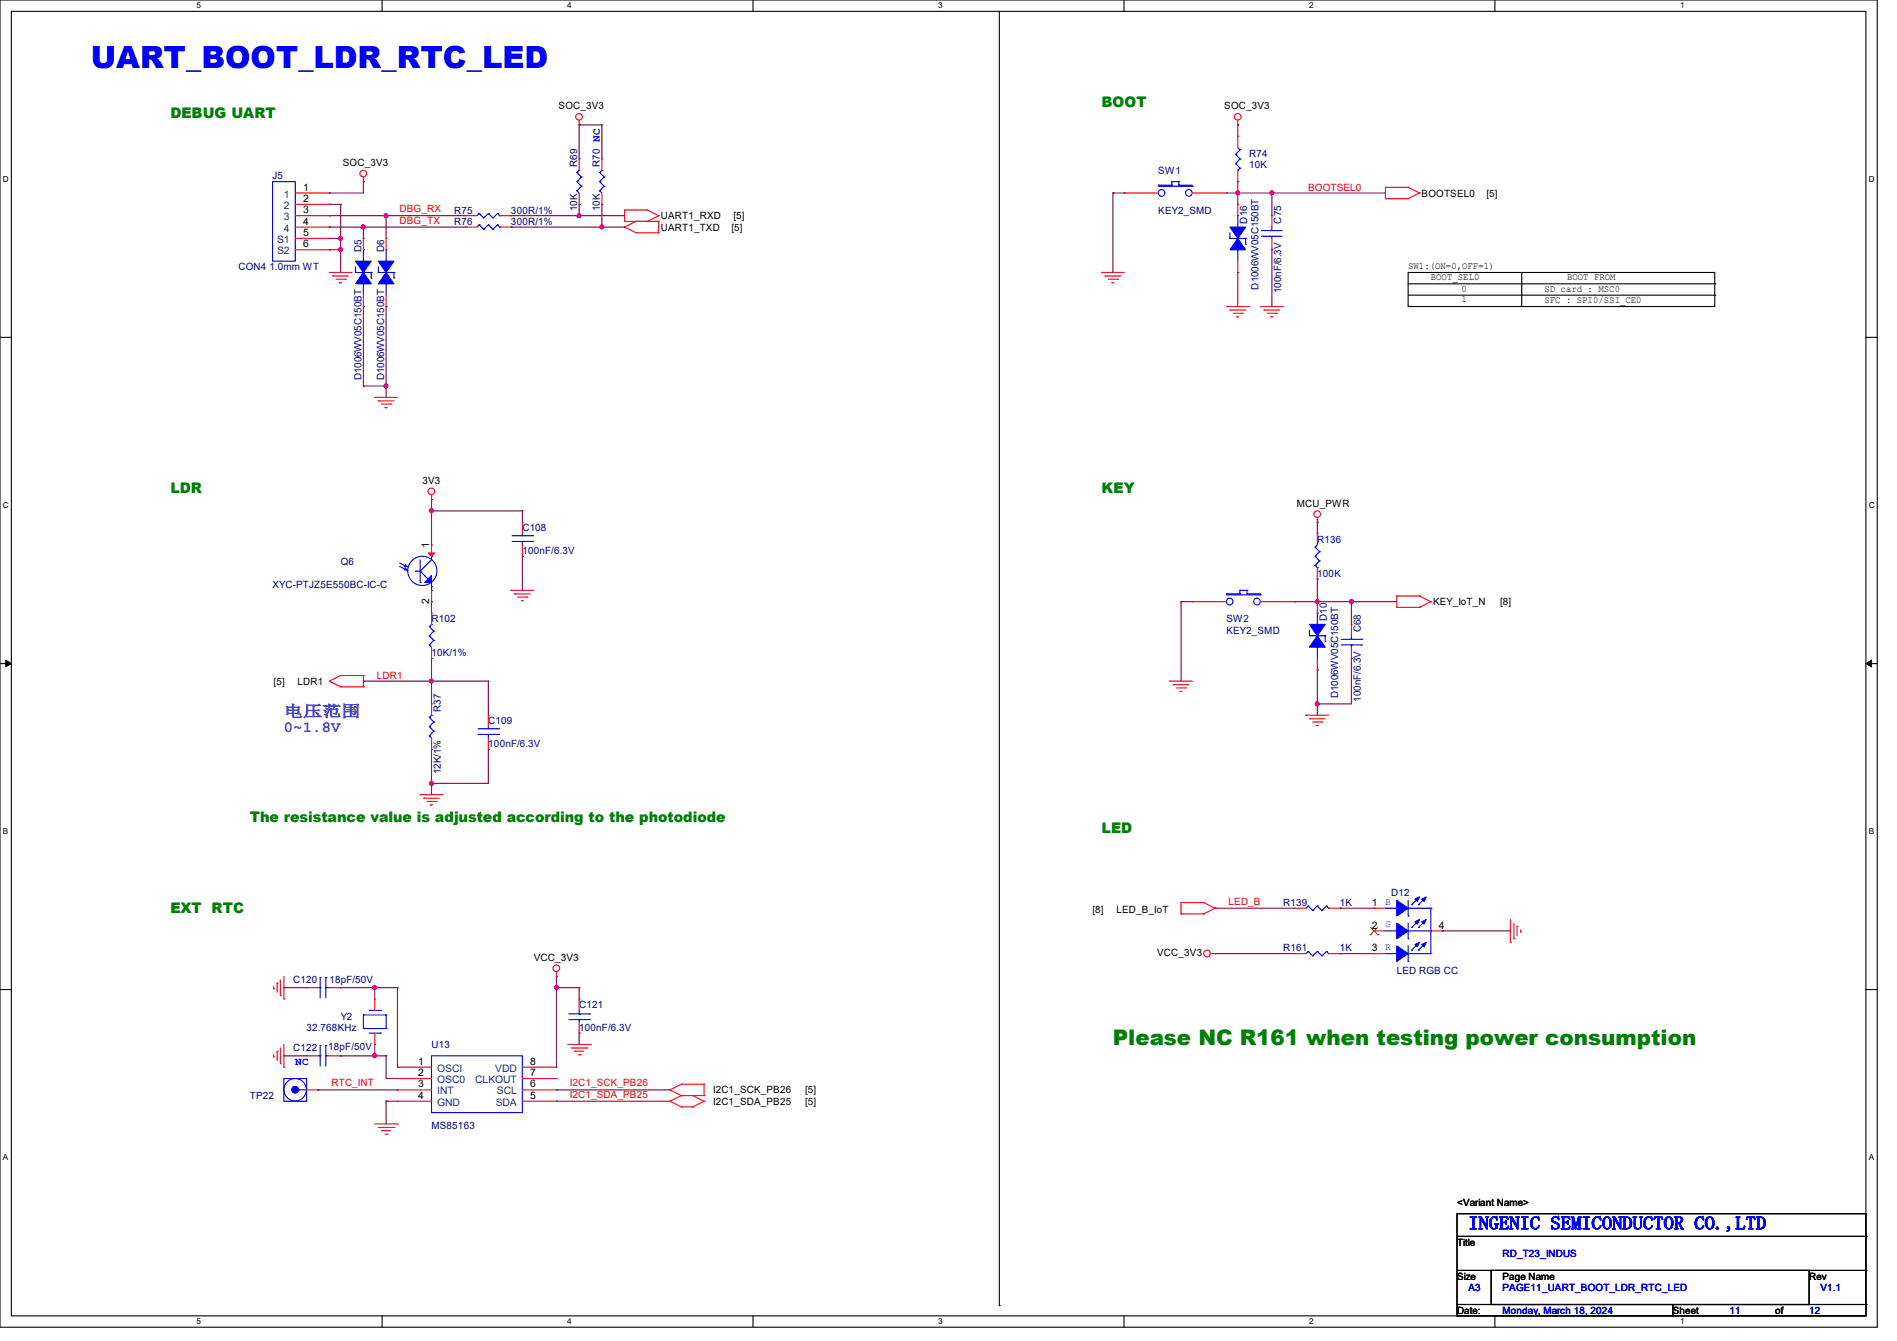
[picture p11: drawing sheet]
<svg xmlns="http://www.w3.org/2000/svg" width="297mm" height="210mm" viewBox="0 0 297 210" stroke-linecap="round" stroke-linejoin="round" font-family="sans-serif">
<path d="M0 0h293.9v207.9h-293.9zM1.8 1.8h290.3v204.3h-290.3z" fill="none" stroke="#000" stroke-width=".17"/>
<g fill="#fff">
<path d="M30.8 .2h.7v1.4h-.7z"/>
<path d="M30.8 206.2h.7v1.4h-.7z"/>
</g>
<path d="M59.8 0v1.8M59.8 206.1v1.8" fill="none" stroke="#000" stroke-width=".17"/>
<g fill="#fff">
<path d="M88.8 .2h.7v1.4h-.7z"/>
<path d="M88.8 206.2h.7v1.4h-.7z"/>
</g>
<path d="M117.9 0v1.8M117.9 206.1v1.8" fill="none" stroke="#000" stroke-width=".17"/>
<g fill="#fff">
<path d="M146.9 .2h.7v1.4h-.7z"/>
<path d="M146.9 206.2h.7v1.4h-.7z"/>
</g>
<path d="M176 0v1.8M176 206.1v1.8" fill="none" stroke="#000" stroke-width=".17"/>
<g fill="#fff">
<path d="M205 .2h.7v1.4h-.7z"/>
<path d="M205 206.2h.7v1.4h-.7z"/>
</g>
<path d="M234.1 0v1.8M234.1 206.1v1.8" fill="none" stroke="#000" stroke-width=".17"/>
<g fill="#fff">
<path d="M263.1 .2h.6v1.4h-.6z"/>
<path d="M263.1 206.2h.6v1.4h-.6z"/>
<path d="M.5 27.3h.9v1.4h-.9z"/>
<path d="M292.6 27.3h.9v1.4h-.9z"/>
<path d="M.5 78.4h.9v1.4h-.9z"/>
<path d="M292.6 78.4h.9v1.4h-.9z"/>
</g>
<path d="M0 52.8h1.8M292.1 52.8h1.8" fill="none" stroke="#000" stroke-width=".17"/>
<g fill="#fff">
<path d="M.5 129.5h.8v1.4h-.8z"/>
<path d="M292.6 129.5h.8v1.4h-.8z"/>
</g>
<path d="M0 103.9h1.8M292.1 103.9h1.8" fill="none" stroke="#000" stroke-width=".17"/>
<path d="M.9 103.4l.9 .5-.9 .5zM292.1 103.9l.9-.5v1z" fill="#000" stroke="#000" stroke-width=".16"/>
<g fill="#fff">
<path d="M.5 180.5h.8v1.4h-.8z"/>
<path d="M292.6 180.5h.8v1.4h-.8z"/>
</g>
<g fill="none" stroke="#000" stroke-width=".17">
<path d="M156.5 1.8v202.7M220.5 42.7h48v5.3h-48zM220.5 44.4h48M220.5 46.2h48M238.3 48h.1M238.3 42.7v5.3M268.5 44.4h.1M268.5 46.2h.1M0 155h1.8M292.1 155h1.8M228.1 190.1h64v16h-64zM228.1 193.6h64"/>
<path d="M228.1 199h64M233.5 199h49.8v5.3h-49.8zM292.1 193.6h.1M292.1 199h.1M156.5 204.5h.1M228.1 204.3h64M261.9 206.1h.1M261.9 204.3v1.8M292.1 204.3h.1"/>
</g>
<g fill="none" stroke="#f00" stroke-width=".17">
<path d="M90.7 19.6h.1M90.7 18.8v.8M193.8 19.6h.1M193.8 18.8v.8M46.2 33.8h5.4M46.2 35.6h5.4M46.2 32h5.4M46.2 37.3h5.4M46.2 39.1h5.4M46.2 30.2h5.4M51.6 32h.1M51.6 33.8h.1"/>
<path d="M51.6 35.6h.1M51.6 37.3h.1M51.6 39.1h.1M51.6 30.2h.1M56.9 28.4h.1M56.9 37.3h.1M56.9 27.7v.7M56.9 37.3v1.8M60.5 37.3h.1M60.5 37.3v1.8M72.9 33.8h.1M72.9 35.6h.1"/>
<path d="M72.9 33.8h1.8M72.9 35.6h1.8M78.2 33.8h1.8M78.2 35.6h1.8M80 33.8h.1M80 35.6h.1M90.7 32h.1M90.7 24.9h.1M90.7 24.9v1.8M90.7 30.2v1.8M94.2 32h.1M94.2 24.9h.1"/>
<path d="M94.2 24.9v1.8M94.2 30.2v1.8M97.8 35.6h.1M97.8 34.7h.1M97.8 32.9h.1M97.8 34.7h5.3M97.8 35.6l1.8 .8M97.8 32.9h3.5M97.8 32.9v1.8M99.6 34.7h.1M99.6 36.4h.1M99.6 34.7l-1.8 .9"/>
<path d="M99.6 36.4h3.5M101.3 32.9h.1M101.3 34.7h.1M101.3 32.9l1.8 .9M103.1 34.7h.1M103.1 36.4h.1M103.1 33.8h.1M103.1 34.7v1.7M103.1 33.8l-1.8 .9M176 30.2h.1M176 30.2h5.4M186.7 30.2h5.3"/>
<path d="M192 30.2h.1M193.8 32h.1M193.8 21.3h.1M193.8 28.4h.1M193.8 21.3v1.8M193.8 26.7v1.7M193.8 32v1.8M199.1 39.1h.1M199.1 33.8h.1M199.1 33.8v1.8M199.1 37.3v1.8M216.9 31.1h.1"/>
<path d="M216.9 29.3h.1M216.9 29.3h3.6M216.9 31.1h3.6M216.9 29.3v1.8M220.5 29.3h.1M220.5 31.1h.1M220.5 29.3l1.7 .9M222.2 30.2h.1M222.2 30.2l-1.7 .9M51.6 42.7h.1M51.6 42.7h3.5M52.1 43.2h.1"/>
<path d="M52.1 43.2h2.5M52.6 43.7h1.5M53.2 44.3h.1M53.2 44.3h.3M54.1 43.7h.1M56.9 48h.1M56.9 46.2v1.8M60.5 48h.1M60.5 46.2v1.8M172.5 42.7h.1M172.5 42.7h3.5M173 43.2h.1"/>
<path d="M173 43.2h2.5M173.5 43.7h1.5M174.1 44.3h.1M174.1 44.3h.3M175 43.7h.1M192 48h.1M192 48h3.6M192.6 48.6h.1M192.6 48.6h2.4M193.1 49.1h1.4M193.6 49.6h.1M193.6 49.6h.4"/>
<path d="M193.8 42.7h.1M193.8 40.9v1.8M194.5 49.1h.1M197.4 48h.1M197.4 48h3.5M197.9 48.6h.1M197.9 48.6h2.5M198.4 49.1h1.5M199 49.6h.1M199 49.6h.3M199.9 49.1h.1M58.7 62.2h.1"/>
<path d="M58.7 62.2h3.5M59.2 62.8h.1M59.2 62.8h2.5M59.7 63.3h1.5M60.3 63.8h.1M60.3 63.8h.3M61.2 63.3h.1M67.6 78.2h.1M67.6 77.5v.7M67.6 96h.1M67.6 85.3h.1M67.6 94.2h.1"/>
<path d="M67.6 85.3v1.8M67.6 92.5v1.7M67.6 96v1.8M80 92.5h.1M80 92.5h3.6M80.6 93h.1M80.6 93h2.4M81.1 93.5h1.4M81.6 94.1h.1M81.6 94.1h.4M81.8 81.8h.1M81.8 87.1h.1"/>
<path d="M81.8 81.8v1.8M81.8 85.3v1.8M82.5 93.5h.1M186.7 94.2h.1M186.7 94.2h5.3M197.4 94.2h5.3M202.7 94.2h.1M206.2 81.8h.1M206.2 83.6h.1M206.2 90.7h.1M206.2 94.2h.1M206.2 81.1v.7"/>
<path d="M206.2 83.6v1.7M206.2 88.9v1.8M206.2 94.2v1.8M211.6 97.8h.1M211.6 97.8v1.8M218.7 93.3h.1M218.7 95.1h.1M218.7 93.3h3.5M218.7 93.3v1.8M218.7 95.1h3.5M222.2 93.3h.1M222.2 95.1h.1"/>
<path d="M222.2 93.3l1.8 .9M224 94.2h.1M224 94.2l-1.8 .9M51.6 106.7h.1M51.6 106.7l1.7 .9M53.3 105.8h.1M53.3 107.6h.1M53.3 105.8l-1.7 .9M53.3 105.8h3.6M53.3 107.6h3.6M56.9 105.8h.1M56.9 107.6h.1"/>
<path d="M56.9 105.8v1.8M67.6 103.1h.1M67.6 117.3h.1M67.6 110.2h.1M67.6 101.3v1.8M67.6 110.2v1.8M67.6 115.6v1.7M76.5 112h.1M76.5 117.3h.1M76.5 112v1.8M76.5 115.6v1.7M183.1 106.7h.1"/>
<path d="M183.1 106.7h3.6M183.7 107.2h.1M183.7 107.2h2.4M184.2 107.7h1.4M184.7 108.3h.1M184.7 108.3h.4M185.6 107.7h.1M204.5 112h.1M204.5 112h3.5M205 112.6h.1M205 112.6h2.5M205.5 113.1h1.5"/>
<path d="M206.1 113.6h.1M206.1 113.6h.3M206.2 104.9h.1M206.2 103.1v1.8M207 113.1h.1M211.6 103.1h.1M211.6 101.3v1.8M65.8 124.5h.1M65.8 124.5h3.5M66.3 125h.1M66.3 125h2.5M66.8 125.5h1.5"/>
<path d="M67.4 126.1h.1M67.4 126.1h.3M68.3 125.5h.1M42.8 154.9h.1M42.8 154.5v.4M43.4 154h.1M43.4 154v1.4M43.9 155.9h.1M43.9 153.5v2.4M44.4 156.5h.1M44.4 152.9v3.6M48 154.7h.1"/>
<path d="M48 154.7h1.8M51.6 154.7h1.7M53.3 154.7h.1M58.7 156.5h.1M58.7 156.5v1.7M87.1 152.9h.1M87.1 152.2v.7M90.7 156.5h.1M90.7 156.5v1.7M184.9 143.1h.1M184.9 141.4h.1M184.9 141.4h3.6"/>
<path d="M184.9 143.1h3.6M184.9 141.4v1.7M188.5 141.4h.1M188.5 143.1h.1M188.5 141.4l1.7 .8M189.5 149.4h.7M190.2 142.2h.1M190.2 149.4h.1M190.2 142.2l-1.7 .9M202.7 149.4h.1M202.7 142.2h.1M202.7 149.4h1.8"/>
<path d="M202.7 142.2h1.8M208 149.4h1.8M208 142.2h1.8M209.8 149.4h.1M209.8 142.2h.1M215.1 142.2h.1M215.1 145.8h.1M215.1 149.4h.1M215.1 149.4h1.8M215.1 142.2h1.8M215.1 145.8h1.8M224 145.8h1.8"/>
<path d="M225.8 145.8h.1M236.5 147.6h.1M236.5 144v3.6M237 147h.1M237 144.6v2.4M237.5 145.1h.1M237.5 145.1v1.4M238.1 146h.1M238.1 145.6v.4M42.8 165.5h.1M42.8 165.2v.3M43.4 164.6h.1"/>
<path d="M43.4 164.6v1.5M43.9 166.6h.1M43.9 164.1v2.5M44.4 167.1h.1M44.4 163.6v3.5M48 165.4h.1M48 170.7h1.8M48 165.4h1.8M49.8 170.7h.1M51.6 165.4h1.7M53.3 165.4h.1M58.7 163.6h.1"/>
<path d="M58.7 176h3.5M58.7 161.8v1.8M59.2 176.6h2.5M59.7 177.1h.1M59.7 177.1h1.5M60.3 177.6h.3M60.6 177.6h.1M61.7 176.6h.1M62.2 176h.1M62.2 167.1h.1M62.2 168.9h.1M62.2 170.7h.1"/>
<path d="M62.2 172.5h.1M62.2 167.1h5.4M62.2 168.9h5.4M62.2 170.7h5.4M62.2 172.5h5.4M81.8 167.1h5.3M81.8 168.9h5.3M81.8 170.7h5.3M81.8 172.5h5.3M87.1 172.5h.1M87.1 170.7h.1M87.1 168.9h.1"/>
<path d="M87.1 167.1h.1M88.9 163.6h3.6M89.5 164.1h2.4M90 164.6h.1M90 164.6h1.4M90.5 165.2h.3M90.7 161.8h.1M90.7 160v1.8M90.8 165.2h.1M91.9 164.1h.1M92.5 163.6h.1M104.9 170.7h.1"/>
<path d="M104.9 172.5h.1M104.9 170.7l1.8 .9M104.9 172.5l1.8 .9M106.7 169.8h.1M106.7 171.6h.1M106.7 173.4h.1M106.7 169.8h3.5M106.7 169.8l-1.8 .9M106.7 171.6h3.5M106.7 171.6l-1.8 .9M106.7 173.4h1.8M108.5 171.6h.1"/>
<path d="M108.5 173.4h.1M108.5 171.6l1.7 .9M110.2 171.6h.1M110.2 169.8h.1M110.2 172.5h.1M110.2 169.8v1.8M110.2 172.5l-1.7 .9"/>
<circle cx="90.7" cy="18.3" r=".52"/>
<circle cx="193.8" cy="18.3" r=".52"/>
<circle cx="56.9" cy="27.2" r=".52"/>
<circle cx="67.6" cy="77" r=".52"/>
<circle cx="206.2" cy="80.5" r=".52"/>
<circle cx="87.1" cy="151.6" r=".52"/>
<circle cx="189" cy="149.3" r=".52"/>
</g>
<g fill="none" stroke="#00f" stroke-width=".17">
<path d="M42.7 28.4h3.5v12.5h-3.5zM56.9 39.1h.1M56.9 39.1v1.8M60.5 39.1h.1M60.5 39.1v1.8M75 33.4h.1M75 35.2h.1M75 33.4l-.3 .4M75 33.4l.7 .7M75 35.2l-.3 .4M75 35.2l.7 .7M75.7 34.1h.1"/>
<path d="M75.7 35.9h.1M76.5 33.4h.1M76.5 35.2h.1M76.5 33.4l-.8 .7M76.5 33.4l.7 .7M76.5 35.2l-.8 .7M76.5 35.2l.7 .7M77.2 34.1h.1M77.2 35.9h.1M77.9 33.4h.1M77.9 35.2h.1M77.9 33.4l-.7 .7"/>
<path d="M77.9 33.4l.3 .4M77.9 35.2l-.7 .7M77.9 35.2l.3 .4M78.2 33.8h.1M78.2 35.6h.1M90.3 29.9h.1M90.3 28.4h.1M90.3 27h.1M90.3 29.9l.4 .3M90.3 28.4l.7 .8M90.3 27l.7 .7M90.7 26.7h.1"/>
<path d="M90.7 26.7l-.4 .3M91 29.2h.1M91 27.7h.1M91 29.2l-.7 .7M91 27.7l-.7 .7M93.9 29.9h.1M93.9 28.4h.1M93.9 27h.1M93.9 29.9l.3 .3M93.9 28.4l.7 .8M93.9 27l.7 .7M94.2 26.7h.1"/>
<path d="M94.2 26.7l-.3 .3M94.6 29.2h.1M94.6 27.7h.1M94.6 29.2l-.7 .7M94.6 27.7l-.7 .7M181.4 29h.1M181.4 29.2h5.3M181.4 29h2.1M183.5 28.4h.1M183.5 29h.1M183.5 28.4h1.1M183.5 28.4v.6"/>
<path d="M184.6 29h.1M184.6 28.4h.1M184.6 29h2.1M184.6 28.4v.6M186.7 29.2h.1M192.6 37.3h.1M192.6 36.4v.9M192.6 37.3h2.4M193.5 24.2h.1M193.5 25.6h.1M193.5 24.2l.6 .7M193.5 25.6l.6 .7"/>
<path d="M193.8 39.1h.1M193.8 33.8h.1M193.8 26.7h.1M193.8 33.8v1.8M193.8 39.1v1.8M193.8 23.1l.3 .4M194.1 23.5h.1M194.1 24.9h.1M194.1 26.3h.1M194.1 23.5l-.6 .7M194.1 24.9l-.6 .7M194.1 26.3l-.3 .4"/>
<path d="M195 37.3h.1M195 38.2h.1M195 37.3v.9M197.5 36.1h.1M197.5 37h.1M197.5 36.1h3.2M197.5 37h3.2M199.1 37h.1M199.1 36.1h.1M199.1 35.6v.5M199.1 37v.3M55.7 42.7h.1"/>
<path d="M55.7 41.8v.9M55.7 42.7h2.4M56.9 44.4h.1M56.9 44.4v1.8M58.1 42.7h.1M58.1 43.6h.1M58.1 42.7v.9M59.2 42.7h.1M59.2 42.7h2.5M59.2 41.8v.9M60.5 44.4h.1M60.5 44.4v1.8"/>
<path d="M61.7 42.7h.1M61.7 43.6h.1M61.7 42.7v.9M62.6 88.2l1.1 .5M62.6 88.7l1.1 .5M63.3 88.7h.4M63.3 89.2h.4M63.5 88.3l.2 .4M63.5 88.9l.2 .3M63.7 88.7h.1M63.7 89.2h.1M65.1 89.5h.1"/>
<path d="M65.1 89.5h.7M65.8 89.5h.1M65.8 91.2h.1M65.8 89.5l1.2 1.2M65.8 87.7v3.5M67 90.7h.1M67.2 99.6h.1M67.2 98.1h.1M67.2 99.6l.7 .7M67.2 98.1l.7 .7M67.6 97.8h.1M67.6 87.1h.1"/>
<path d="M67.6 92.5h.1M67.6 91.9h.1M67.6 97.8l-.4 .3M67.6 87.1v.6l-1.8 1.8M67.6 91.2v1.3M67.9 98.8h.1M67.9 98.8l-.7 .8M80.2 84.8h3.2M80.2 83.9h3.2M81.8 83.9h.1M81.8 84.8h.1M81.8 83.6v.3"/>
<path d="M81.8 84.8v.5M83.4 84.8h.1M83.4 83.9h.1M192 93h.1M192 93.2h5.4M192 93h2.1M194.1 92.5h.1M194.1 93h.1M194.1 92.5h1.1M194.1 92.5v.5M195.2 93h.1M195.2 92.5h.1"/>
<path d="M195.2 93h2.2M195.2 92.5v.5M197.4 93.2h.1M205 99.6h.1M205 98.7v.9M205 99.6h2.5M205.9 85.7h.1M205.9 87.1h.1M205.9 88.6h.1M205.9 85.7l.7 .7M205.9 87.1l.7 .7M205.9 88.6l.3 .3"/>
<path d="M206.2 88.9h.1M206.2 96h.1M206.2 85.3l-.3 .4M206.2 96v1.8M206.6 86.4h.1M206.6 87.8h.1M206.6 86.4l-.7 .7M206.6 87.8l-.7 .8M207.5 99.6h.1M207.5 99.6v.9M211.6 99.6v.5M67.2 101h.1"/>
<path d="M67.2 115.2h.1M67.2 113.8h.1M67.2 112.4h.1M67.2 101l.4 .3M67.2 115.2l.4 .4M67.2 113.8l.7 .7M67.2 112.4l.7 .7M67.6 112h.1M67.6 112l-.4 .4M67.9 100.3h.1M67.9 114.5h.1M67.9 113.1h.1"/>
<path d="M67.9 100.3l-.7 .7M67.9 114.5l-.7 .7M67.9 113.1l-.7 .7M74.8 115h3.3M74.8 114.1h3.3M76.5 114.1h.1M76.5 115h.1M76.5 113.8v.3M76.5 115v.6M78.1 115h.1M78.1 114.1h.1M206.2 101.3h.1"/>
<path d="M206.2 101.3v1.8M207.5 100.5h.1M210 100.1h3.2M210 101h3.2M211.6 101h.1M211.6 100.1h.1M211.6 101v.3M213.2 100.1h.1M213.2 101h.1M49.8 154.7h.3M50.1 154.7h.1M50.1 153.1h.1"/>
<path d="M50.1 153.1v3.2M51 153.1h.1M51 154.7h.1M51 154.7h.6M51 153.1v3.2M56.9 159h.1M56.9 159h3.6M56.9 159v2.1M57.8 158.2h1.8M59.6 158.2h.1M60.5 159h.1M60.5 159v2.1"/>
<path d="M89.1 158.8h3.2M89.1 159.7h3.2M90.7 159.7h.1M90.7 158.8h.1M90.7 158.2v.6M90.7 159.7v.3M92.3 158.8h.1M92.3 159.7h.1M204.8 149h.1M204.8 141.9h.1M204.8 149l-.3 .4M204.8 149l.7 .7"/>
<path d="M204.8 141.9l-.3 .3M204.8 141.9l.7 .7M205.5 149.7h.1M205.5 142.6h.1M206.2 149h.1M206.2 141.9h.1M206.2 149l-.7 .7M206.2 149l.8 .7M206.2 141.9l-.7 .7M206.2 141.9l.8 .7M207 149.7h.1M207 142.6h.1"/>
<path d="M207.7 149h.1M207.7 141.9h.1M207.7 149l-.7 .7M207.7 149l.3 .4M207.7 141.9l-.7 .7M207.7 141.9l.3 .3M208 149.4h.1M208 142.2h.1M216.9 142.2h1.8M216.9 145.8h1.8M216.9 149.4h1.8M218.7 142.2h.1"/>
<path d="M218.7 145.8h.1M218.7 149.4h.1M220.5 143.5h.1M220.5 147h.1M220.5 150.6h.1M220.5 141v2.5M220.5 144.6v2.4M220.5 148.1v2.5M220.5 142.2h3.5M220.5 145.8h3.5M220.5 149.4h3.5M221 141.7h.1"/>
<path d="M221 145.2h.1M221 148.8h.1M222.1 141.7h.1M222.1 145.2h.1M222.1 148.8h.1M222.1 140.6l-1.1 1.1M222.1 144.2l-1.1 1M222.1 147.7l-1.1 1.1M223.1 140.6l-1 1.1M223.1 144.2l-1 1M223.1 147.7l-1 1.1M224 142.2h.1"/>
<path d="M224 145.8h.1M224 149.4h.1M224 142.2v7.2M44.4 168.9h3.6v3.6h-3.6zM46.8 170.7h.1M46.8 170.7h1.2M49.8 165.4h.3M50.1 165.4h.1M50.1 163.7h.1M50.1 163.7v3.3M51 163.7h.1M51 165.4h.1"/>
<path d="M51 163.7v3.3M51 165.4h.6M56.9 161.1h.1M56.9 161.1h3.6M57.8 161.8h1.8M59.6 161.8h.1M60.5 161.1h.1M67.6 165.4h14.2v8.8h-14.2z"/>
<circle cx="181.9" cy="30.2" r=".52"/>
<circle cx="186.1" cy="30.2" r=".52"/>
<circle cx="66.1" cy="89.4" r="2.29"/>
<circle cx="192.5" cy="94.2" r=".52"/>
<circle cx="196.8" cy="94.2" r=".52"/>
<circle cx="46.2" cy="170.7" r="1.76"/>
</g>
<g fill="#00f" stroke="#00f" stroke-width=".17">
<path d="M218.7 141l1.8 1.2-1.8 1.3z" fill-rule="evenodd"/>
<path d="M222.6 140.8l.7-.3-.3 .7z" fill-rule="evenodd"/>
<path d="M221.5 140.8l.7-.3-.3 .7z" fill-rule="evenodd"/>
<path d="M218.7 144.6l1.8 1.2-1.8 1.2z" fill-rule="evenodd"/>
<path d="M218.7 148.1l1.8 1.3-1.8 1.2z" fill-rule="evenodd"/>
<path d="M221.5 144.4l.7-.4-.3 .7z" fill-rule="evenodd"/>
<path d="M222.6 144.4l.7-.4-.3 .7z" fill-rule="evenodd"/>
<path d="M221.5 147.9l.7-.3-.3 .7z" fill-rule="evenodd"/>
<path d="M222.6 147.9l.7-.3-.3 .7z" fill-rule="evenodd"/>
<path d="M193.8 37.3l1.2 1.8h-2.4z" fill-rule="evenodd"/>
<path d="M192.6 35.6h2.4l-1.2 1.7z" fill-rule="evenodd"/>
<path d="M56.9 42.7l1.2 1.7h-2.4z" fill-rule="evenodd"/>
<path d="M55.7 40.9h2.4l-1.2 1.8z" fill-rule="evenodd"/>
<path d="M206.2 99.6l1.3 1.7h-2.5z" fill-rule="evenodd"/>
<path d="M205 97.8h2.5l-1.3 1.8z" fill-rule="evenodd"/>
<path d="M60.5 42.7l1.2 1.7h-2.5z" fill-rule="evenodd"/>
<path d="M59.2 40.9h2.5l-1.2 1.8z" fill-rule="evenodd"/>
<path d="M67 90.7l.6-.6v1.1h-1.1z" fill-rule="evenodd"/>
<circle cx="46.2" cy="170.7" r=".53"/>
</g>
<path d="M214.5 146.4h.1M214.6 145.2l1.1 1.2M215.7 145.2l-1.2 1.2M215.7 146.4h.1" fill="none" stroke="#804000" stroke-width=".16"/>
<path d="M67.1 86.6h1l-.5 .5z" fill="#f00" stroke="#f00" stroke-width=".17"/>
<g fill="none" stroke="#800040" stroke-width=".17">
<path d="M90.7 19.6h.1M90.7 19.6h3.5M90.7 19.6v5.3M94.2 19.6h.1M94.2 19.6v5.3M193.8 19.6h.1M193.8 19.6v1.7M51.6 32h.1M51.6 30.2h.1M51.6 37.3h.1M51.6 39.1h.1M51.6 35.6h.1"/>
<path d="M51.6 33.8h.1M51.6 32h1.7M51.6 37.3h1.7M51.6 39.1h1.7M51.6 35.6h21.3M51.6 33.8h21.3M53.3 32h.1M53.3 37.3h.1M53.3 39.1h.1M53.3 32v10.7M56.9 28.4h.1M56.9 35.6h.1"/>
<path d="M56.9 28.4v1.8h-5.3M56.9 35.6v1.7M60.5 33.8h.1M60.5 33.8v3.5M80 33.8h.1M80 35.6h.1M80 35.6h17.8M80 33.8h17.8M90.7 32h.1M90.7 33.8h.1M90.7 32v1.8M94.2 32h.1"/>
<path d="M94.2 35.6h.1M94.2 32v3.6M174.2 30.2h.1M174.2 30.2h1.8M174.2 30.2v12.5M176 30.2h.1M192 30.2h24.9M193.8 30.2h.1M193.8 28.4h.1M193.8 28.4v3.6M199.1 30.2h.1M199.1 39.1h.1"/>
<path d="M199.1 30.2v3.6M199.1 39.1v8.9M56.9 48h.1M56.9 48v12.5M60.5 48h.1M60.5 48v14.2M193.8 42.7h.1M193.8 42.7v5.3M56.9 60.5h.1M56.9 60.5h3.6M60.5 60.5h.1M67.6 78.2h.1"/>
<path d="M67.6 78.2v7.1M67.6 94.2h.1M67.6 80h.1M67.6 94.2v1.8M67.6 80h14.2M81.8 80h.1M81.8 87.1h.1M81.8 80v1.8M81.8 87.1v5.4M184.9 94.2h.1M184.9 94.2h1.8M184.9 94.2v12.5"/>
<path d="M202.7 94.2h.1M202.7 94.2h16M206.2 94.2h.1M206.2 90.7h.1M206.2 81.8h.1M206.2 81.8v1.8M206.2 90.7v3.5M211.6 94.2h.1M211.6 94.2v3.6M56.9 106.7h.1M56.9 106.7h19.6M67.6 103.1h.1"/>
<path d="M67.6 106.7h.1M67.6 117.3h.1M67.6 103.1v7.1M67.6 117.3v7.2M76.5 106.7h.1M76.5 117.3h.1M76.5 106.7v5.3M76.5 117.3v5.4h-8.9M206.2 110.2h.1M206.2 104.9h.1M206.2 104.9v7.1M211.6 103.1h.1"/>
<path d="M211.6 103.1v7.1h-5.4M67.6 122.7h.1M44.4 154.7h.1M44.4 154.7h3.6M53.3 154.7h.1M53.3 154.7h8.9M58.7 154.7h.1M58.7 154.7v1.8M62.2 154.7h.1M62.2 154.7v12.4M87.1 154.7h.1M87.1 152.9h.1"/>
<path d="M87.1 154.7h3.6M87.1 152.9v14.2M90.7 154.7h.1M90.7 154.7v1.8M190.2 149.4h.1M190.2 142.2h.1M190.2 142.2h12.5M190.2 149.4h12.5M209.8 142.2h.1M209.8 149.4h.1M209.8 142.2h5.3M209.8 149.4h5.3"/>
<path d="M225.8 145.8h.1M225.8 145.8h10.7M44.4 165.4h.1M44.4 165.4h3.6M49.8 170.7h.1M49.8 170.7h12.4M53.3 165.4h.1M53.3 165.4h7.2M58.7 165.4h.1M58.7 163.6h.1M58.7 163.6v1.8M60.5 165.4h.1"/>
<path d="M60.5 168.9h.1M60.5 172.5h.1M60.5 165.4v3.5M60.5 172.5v3.5M60.5 172.5h1.7M60.5 168.9h1.7M87.1 172.5h.1M87.1 170.7h.1M87.1 172.5h17.8M87.1 170.7h17.8M90.7 161.8h.1M90.7 161.8v1.8"/>
</g>
<g fill="#f0f" stroke="#f0f" stroke-width=".17">
<circle cx="67.5" cy="80" r=".32"/>
<circle cx="67.5" cy="106.7" r=".32"/>
<circle cx="67.5" cy="122.7" r=".32"/>
<circle cx="199.1" cy="30.2" r=".32"/>
<circle cx="53.3" cy="37.3" r=".32"/>
<circle cx="53.3" cy="39.1" r=".32"/>
<circle cx="56.9" cy="35.5" r=".32"/>
<circle cx="60.4" cy="33.8" r=".32"/>
<circle cx="94.2" cy="35.5" r=".32"/>
<circle cx="60.4" cy="60.4" r=".32"/>
<circle cx="206.2" cy="94.2" r=".32"/>
<circle cx="211.6" cy="94.2" r=".32"/>
<circle cx="206.2" cy="110.2" r=".32"/>
<circle cx="90.7" cy="33.8" r=".32"/>
<circle cx="87.1" cy="154.7" r=".32"/>
<circle cx="58.7" cy="154.7" r=".32"/>
<circle cx="58.7" cy="165.3" r=".32"/>
<circle cx="193.8" cy="30.2" r=".32"/>
</g>
<text font-size="4.8" fill="#00f" x="14.2" y="10.6">UART_BOOT_LDR_RTC_LED</text>
<text font-size="3.3" fill="#008000" x="174.2" y="163.7">Please NC R161 when testing power consumption</text>
<text font-size="2.8" fill="#00f" x="229.9" y="192.5">INGENIC SEMICONDUCTOR CO.,LTD</text>
<g font-size="2.5" fill="#0080ff">
<text x="44.5" y="112.2">电压范围</text>
<text x="44.4" y="114.7">0~1.8V</text>
</g>
<g font-size="2.3" fill="#008000">
<text x="172.5" y="16.7">BOOT</text>
<text x="26.7" y="18.5">DEBUG UART</text>
<text x="26.7" y="77.2">LDR</text>
<text x="172.5" y="77.2">KEY</text>
<text x="39.1" y="128.7">The resistance value is adjusted according to the photodiode</text>
<text x="172.5" y="130.5">LED</text>
<text x="26.7" y="143">EXT RTC</text>
</g>
<text font-size="1.7" fill="#00f" x="46.2" y="166.8">NC</text>
<g font-size="1.6">
<text x="87.5" y="17.1">SOC_3V3</text>
<text x="191.7" y="17.1">SOC_3V3</text>
<text x="47.5" y="29.8">1</text>
<text x="53.7" y="26">SOC_3V3</text>
<text x="47.5" y="31.6">2</text>
<text x="47.5" y="33.4">3</text>
<text x="47.5" y="35.2">4</text>
<text x="103.5" y="34.3">UART1_RXD</text>
<text x="114.8" y="34.3">[5]</text>
<text x="222.6" y="30.8">BOOTSEL0</text>
<text x="232.7" y="30.8">[5]</text>
<text x="47.5" y="37">5</text>
<text x="47.5" y="38.7">6</text>
<text x="103.5" y="36.1">UART1_TXD</text>
<text x="114.5" y="36.1">[5]</text>
<text x="220.5" y="42.1">SW1:(ON=0,OFF=1)</text>
<text x="224" y="43.9">BOOT_SEL0</text>
<text x="228.8" y="45.7">0</text>
<text x="228.8" y="47.3">1</text>
<text x="241.8" y="45.7">SD card : MSC0</text>
<text x="241.8" y="47.5">SFC : SPI0/SSI_CE0</text>
<text x="245.4" y="43.9">BOOT FROM</text>
<text x="66.1" y="75.8">3V3</text>
<text x="203" y="79.3">MCU_PWR</text>
<text x="67.2" y="85.9" transform="rotate(-90 67.2 85.9)">1</text>
<text x="67.2" y="94.6" transform="rotate(-90 67.2 94.6)">2</text>
<text x="224.4" y="94.8">KEY_IoT_N</text>
<text x="234.9" y="94.8">[8]</text>
<text x="42.8" y="107.2">[5]</text>
<text x="46.6" y="107.2">LDR1</text>
<text x="171" y="143">[8]</text>
<text x="174.8" y="143">LED_B_IoT</text>
<text x="214.8" y="141.9">1</text>
<text x="181.2" y="149.7">VCC_3V3</text>
<text x="214.8" y="145.4">2</text>
<text x="214.8" y="149">3</text>
<text x="225.3" y="145.4">4</text>
<text x="83.6" y="150.5">VCC_3V3</text>
<text x="65.4" y="166.8">1</text>
<text x="83" y="166.8">8</text>
<text x="65.4" y="168.5">2</text>
<text x="65.4" y="170.3">3</text>
<text x="65.4" y="172.1">4</text>
<text x="83" y="172.1">5</text>
<text x="83" y="170.3">6</text>
<text x="83" y="168.5">7</text>
<text x="111.7" y="171.2">I2C1_SCK_PB26</text>
<text x="111.7" y="173">I2C1_SDA_PB25</text>
<text x="126.1" y="171.2">[5]</text>
<text x="126.1" y="173">[5]</text>
<text x="228.1" y="188.8">&lt;Variant Name&gt;</text>
<text x="228.1" y="195.1">Title</text>
<text x="228.1" y="200.4">Size</text>
<text x="235.2" y="200.4">Page Name</text>
<text x="283.3" y="200.4">Rev</text>
<text x="228.1" y="205.7">Date:</text>
<text x="261.9" y="205.7">Sheet</text>
<text x="277.9" y="205.7">of</text>
</g>
<g font-size="1.6" fill="#000080">
<text x="42.7" y="28.1">J5</text>
<text x="90.4" y="26.1" transform="rotate(-90 90.4 26.1)">R69</text>
<text x="93.9" y="26.1" transform="rotate(-90 93.9 26.1)">R70 NC</text>
<text x="181.4" y="27.2">SW1</text>
<text x="195.6" y="24.6">R74</text>
<text x="195.6" y="26.3">10K</text>
<text x="71.1" y="33.4">R75</text>
<text x="71.1" y="35.2">R76</text>
<text x="80" y="33.4">300R/1%</text>
<text x="80" y="35.2">300R/1%</text>
<text x="90.4" y="33.1" transform="rotate(-90 90.4 33.1)">10K</text>
<text x="93.9" y="33.1" transform="rotate(-90 93.9 33.1)">10K</text>
<text x="181.4" y="33.4">KEY2_SMD</text>
<text x="195.3" y="35" transform="rotate(-90 195.3 35)">D16</text>
<text x="200.6" y="35" transform="rotate(-90 200.6 35)">C75</text>
<text x="56.6" y="39.5" transform="rotate(-90 56.6 39.5)">D5</text>
<text x="60.2" y="39.5" transform="rotate(-90 60.2 39.5)">D6</text>
<text x="37.3" y="42.3">CON4 1.0mm WT</text>
<text x="197.1" y="45.3" transform="rotate(-90 197.1 45.3)">D1006WV05C150BT</text>
<text x="200.6" y="45.9" transform="rotate(-90 200.6 45.9)">100nF/6.3V</text>
<text x="56.6" y="59.6" transform="rotate(-90 56.6 59.6)">D1006WV05C150BT</text>
<text x="60.2" y="59.6" transform="rotate(-90 60.2 59.6)">D1006WV05C150BT</text>
<text x="81.8" y="83.2">C108</text>
<text x="53.3" y="88.6">Q6</text>
<text x="81.8" y="86.8">100nF/6.3V</text>
<text x="206.2" y="85">R136</text>
<text x="42.7" y="92.1">XYC-PTJZ5E550BC-IC-C</text>
<text x="206.2" y="90.3">100K</text>
<text x="67.6" y="97.4">R102</text>
<text x="192" y="97.4">SW2</text>
<text x="192" y="99.2">KEY2_SMD</text>
<text x="207.7" y="97.2" transform="rotate(-90 207.7 97.2)">D10</text>
<text x="213.1" y="99" transform="rotate(-90 213.1 99)">C68</text>
<text x="67.6" y="102.8">10K/1%</text>
<text x="69" y="111.5" transform="rotate(-90 69 111.5)">R37</text>
<text x="76.5" y="113.5">C109</text>
<text x="209.5" y="109.3" transform="rotate(-90 209.5 109.3)">D1006WV05C150BT</text>
<text x="213.1" y="109.9" transform="rotate(-90 213.1 109.9)">100nF/6.3V</text>
<text x="76.5" y="117">100nF/6.3V</text>
<text x="69" y="121.2" transform="rotate(-90 69 121.2)">12K/1%</text>
<text x="200.9" y="141.9">R139</text>
<text x="209.8" y="141.9">1K</text>
<text x="217.8" y="140.3">D12</text>
<text x="200.9" y="149">R161</text>
<text x="209.8" y="149">1K</text>
<text x="45.9" y="154">C120</text>
<text x="51.6" y="154">18pF/50V</text>
<text x="218.7" y="152.6">LED RGB CC</text>
<text x="48" y="161.5">32.768KHz</text>
<text x="53.3" y="159.7">Y2</text>
<text x="90.7" y="157.9">C121</text>
<text x="90.7" y="161.5">100nF/6.3V</text>
<text x="45.9" y="164.7">C122</text>
<text x="51.4" y="164.5">18pF/50V</text>
<text x="67.6" y="164.1">U13</text>
<text x="39.1" y="172.1">TP22</text>
<text x="67.6" y="176.7">MS85163</text>
</g>
<g font-size="1.6" fill="#f00">
<text x="204.8" y="29.9">BOOTSEL0</text>
<text x="62.6" y="35">DBG_TX</text>
<text x="62.6" y="33.2">DBG_RX</text>
<text x="59" y="106.3">LDR1</text>
<text x="192.4" y="141.7">LED_B</text>
<text x="51.9" y="170.1">RTC_INT</text>
<text x="89.2" y="171.9">I2C1_SDA_PB25</text>
<text x="89.2" y="170.1">I2C1_SCK_PB26</text>
</g>
<g font-size="1.6" fill="#004080">
<text x="44.4" y="32.7">2</text>
<text x="44.4" y="34.5">3</text>
<text x="44.4" y="30.9">1</text>
<text x="43.4" y="38.1">S1</text>
<text x="43.4" y="39.8">S2</text>
<text x="44.4" y="36.3">4</text>
<text x="68.5" y="167.9">OSCI</text>
<text x="77.6" y="167.9">VDD</text>
<text x="68.5" y="169.6">OSC0</text>
<text x="68.5" y="171.4">INT</text>
<text x="68.5" y="173.2">GND</text>
<text x="74.4" y="169.6">CLKOUT</text>
<text x="77.6" y="173.2">SDA</text>
<text x="77.8" y="171.4">SCL</text>
</g>
<g font-size="1.6" fill="#00f">
<text x="216.9" y="141.7">B</text>
<text x="216.9" y="145.2">G</text>
<text x="216.9" y="148.8">R</text>
<text x="235.2" y="196.8">RD_T23_INDUS</text>
<text x="229.9" y="202.2">A3</text>
<text x="235.2" y="202.2">PAGE11_UART_BOOT_LDR_RTC_LED</text>
<text x="285" y="202.2">V1.1</text>
<text x="235.2" y="205.7">Monday, March 18, 2024</text>
<text x="270.8" y="205.7">11</text>
<text x="283.3" y="205.7">12</text>
</g>
<g font-size="1.3">
<text x="30.8" y="1.3">5</text>
<text x="88.8" y="1.3">4</text>
<text x="146.9" y="1.3">3</text>
<text x="205" y="1.3">2</text>
<text x="263.1" y="1.3">1</text>
<text x=".5" y="28.4">D</text>
<text x="292.6" y="28.4">D</text>
<text x=".5" y="79.5">C</text>
<text x="292.6" y="79.5">C</text>
<text x=".5" y="130.6">B</text>
<text x="292.6" y="130.6">B</text>
<text x=".5" y="181.7">A</text>
<text x="292.6" y="181.7">A</text>
<text x="30.8" y="207.4">5</text>
<text x="88.8" y="207.4">4</text>
<text x="146.9" y="207.4">3</text>
<text x="205" y="207.4">2</text>
<text x="263.1" y="207.4">1</text>
</g>
</svg>
